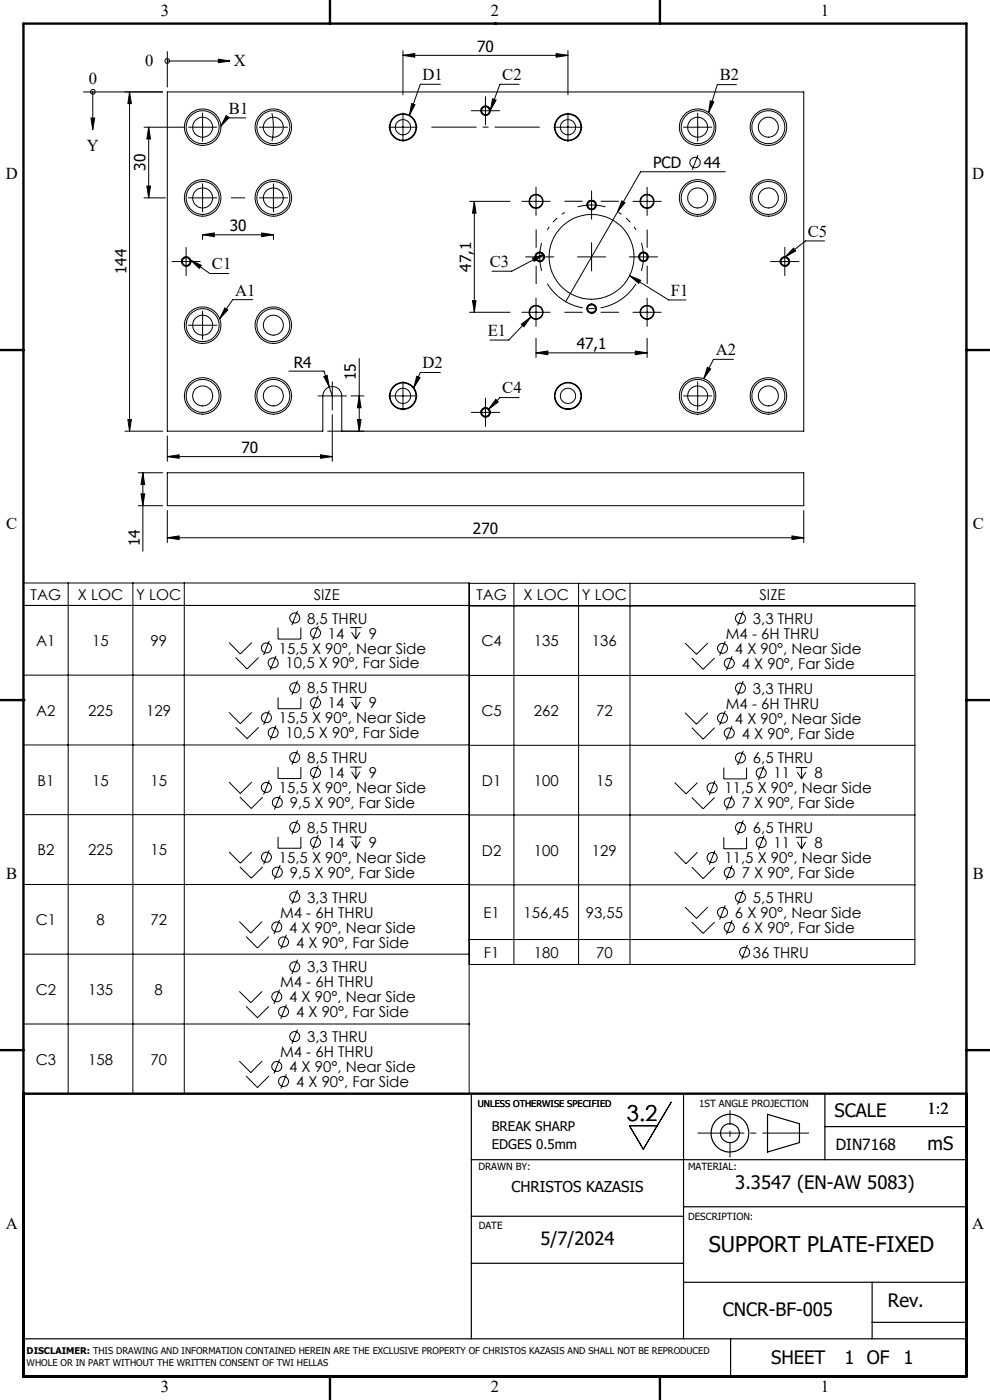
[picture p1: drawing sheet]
<svg xmlns="http://www.w3.org/2000/svg" width="210mm" height="297mm" viewBox="0 0 210 297" stroke-linecap="round" stroke-linejoin="round" font-family="sans-serif">
<g fill="none" stroke="#000" stroke-width=".21">
<path d="M17.7 19.5h16.8M19.7 19.5v5.5M27.5 19.5l.4 2.5h-.8zM27.5 19.5v72M35.5 10.9v7.6M35.5 12.9h10.8M46.3 12.6l2.5 .3-2.5 .4zM85.5 11.7l2.5-.3v.7zM85.5 10.7v9.4M85.5 11.7h35M93.4 17.9h-4.3l-2.2 6.5M110.1 17.9h-4.1l-2 5.5"/>
<path d="M118 11.4l2.5 .3-2.5 .4zM120.5 10.7v9.4M156.2 18h-4l-1.9 5.9M19.3 25h.8l-.4 2.5zM30.6 27h8.4M31.2 39.5h.7l-.4 2.5zM31.5 27v15M31.5 27l.4 2.5h-.7zM40 27h6M43 24v6M43 39v6M48 24.5l.6 .4-1.8 1.9z"/>
<path d="M52.1 25h-4l-1.3 1.8M55 27h6M57.7 24a14.2 14.2 0 0 1 0 6M58 39v6M82.5 27h6M85.5 24v6M87.3 22l.7 .2-1.1 2.2zM100 23.5h6M102 23.7a.99 .99 0 0 1 .9-1.2 .99 .99 0 0 1 1.1 1.1 .99 .99 0 0 1-1.3 .8M103 20.5v6M104.5 21l.7 .2-1.2 2.2zM113.7 39.7v6"/>
<path d="M117.5 27h6M120.5 24v6M137.3 39.7v6M145 27h6M148 24v6M148.1 32.9l-1.3 3.2M150.7 21.4l.7 .2-1.1 2.3zM153.8 36.4h-17.9l-4.9 8.6M30.6 42h4.5M36.5 55.5h6M38.5 55.7a.99 .99 0 0 1 .9-1.2 .99 .99 0 0 1 1.1 1.1 .99 .99 0 0 1-1.3 .8M39.5 52.5v6"/>
<path d="M40 42h6M40.4 55.2l4.1 2.8h4M40.4 55.2l2.3 1.1-.4 .6zM43 49.8l2.5-.4v.8zM43 49.9v.9M43 49.8h15M55 42h6M55.5 49.4l2.5 .4-2.5 .4zM58 49.9v.9M99.6 42.7h8.6M100.6 42.7v23.5M100.6 42.7l.4 2.5h-.8z"/>
<path d="M110.7 42.7h6M111.5 54.5h6M113 54.8l2.3-.8-2 1.5zM113.5 54.7a.99 .99 0 0 1 .9-1.2 .99 .99 0 0 1 1.1 1.1 .99 .99 0 0 1-1.3 .9M114.9 51.5a10.6 10.6 0 0 0 0 6M115.3 54l-6.8 3.5h-4.1M122.5 54.5h6M122.5 43.9a11.5 11.5 0 0 1 5.9 0M124.5 43.7a.99 .99 0 0 1 .9-1.2 .99 .99 0 0 1 1.1 1.1 .99 .99 0 0 1-1.3 .8M125.5 40.5v6M125.5 51.5v6M131 45l-11 19"/>
<path d="M131.9 42.6l.7 .4-1.6 2zM133.5 54.5h6M133.6 58.5l8.3 5.1h3.6M133.6 58.5l2.3 1-.4 .6zM134.3 42.7h6M135.5 54.7a1 1 0 0 1 .9-1.2 1 1 0 0 1 1.1 1 1 1 0 0 1-1.3 1M136.1 51.5a10.6 10.6 0 0 1 0 6M163.5 55.5h6M165.5 55.7a.99 .99 0 0 1 .9-1.2 .99 .99 0 0 1 1.1 1.1 .99 .99 0 0 1-1.3 .8M166.5 52.5v6M168.3 52.6l.5 .6-2.2 1.3zM174.9 51.1h-4l-4.3 3.4"/>
<path d="M40 69h6M43 66v6M47.7 65.3l.6 .5-1.7 1.8zM53.6 63.6h-4.2l-2.8 4M61.3 78.7h7.4l1.1 3.4M68.7 79.9l.7-.3 .4 2.5zM76.2 76.1v15.4M88.4 79.8l.7 .3-1.3 2.2zM93.4 79h-4.3l-1.3 3.3M99.6 66.2h8.6M100.2 63.8h.8l-.4 2.4zM110.6 68.8l2-1.5-1.5 2z"/>
<path d="M110.7 66.2h6M112.6 67.3l-4.7 4.8h-4M113.7 74.9l2.5-.4v.7zM113.7 71.8v4M113.7 74.9h23.6M113.7 63.2v6M124.5 65.8a1 1 0 0 1 .9-1.3 1 1 0 0 1 1.1 1.1 1 1 0 0 1-1.3 .9M134.3 66.2h6M134.8 74.5l2.5 .4-2.5 .3zM137.3 63.2v6M137.3 71.8v4M150 77.9l.7 .4-1.4 2z"/>
<path d="M155.6 76.2h-4.3l-2 4.1M26.5 91.5h8M27.1 89h.8l-.4 2.5zM35.5 96.9l2.5-.4v.7zM35.5 92.5v5.4M35.5 96.9h35M67.5 84h6M68 96.5l2.5 .4-2.5 .3zM69.8 82.1l.7 1.9M70.5 88v9.9M70.5 81v6M72.5 91.5v-7.5a2.01 2.01 0 0 0-2-2 2.01 2.01 0 0 0-2 2v7.5h-33v-72h135v72h-101"/>
<path d="M74.5 84h2.7M75.8 89h.8l-.4 2.5zM76.2 84l.4 2.5h-.8zM82.5 84h6M85.5 81v6M100 87.5h6M102 87.7a.99 .99 0 0 1 .9-1.2 .99 .99 0 0 1 1.1 1.1 .99 .99 0 0 1-1.3 .8M103 84.5v6M105.2 84.7l.5 .6-2 1.5zM110.1 84.3h-4.1l-2.3 2.5M145 84h6M148 81v6"/>
<path d="M29.3 107.3h5.2M29.3 100.3h5.2M29.9 104.8h.8l-.4 2.5zM30.3 100.3l.4 2.5h-.8zM30.3 100.3v16.6M35.5 100.3h135v7h-135zM35.5 114.1l2.5-.4v.8zM35.5 108.3v6.8M35.5 114.1h135M168 113.7l2.5 .4-2.5 .4zM170.5 108.3v6.8M5 123.7h94.5v108.3h-94.5z"/>
<path d="M5 128.4h94.5M14.5 123.7v108.3M28.2 123.7v108.3M39.1 123.7v108.3M48.6 136.3l2.4 2.4 2.4-2.4M50 139.5l2.4 2.4 2.5-2.4M57.1 136l-1.2 3M58.6 139.1l-1.3 3M59 133.1v2.5h4.8v-2.5M63.1 129.6l-1.2 3M67.5 132.8l-1.2 3M74.3 133.1h2.4"/>
<path d="M74.6 134.1l.9 1.5M75.5 133.1v2.5M76.4 134.1l-.9 1.5M99.5 123.8h94.6v80.8h-94.6M99.5 128.5h94.6M109 123.8v80.8M122.7 123.8v80.8M133.6 123.8v80.8M145.3 136.4l2.4 2.4 2.4-2.4M146.8 139.6l2.4 2.4 2.4-2.4M153.8 136l-1.2 3.1M155.3 139.2l-1.2 3"/>
<path d="M157.7 129.7l-1.2 3M5 143.2h94.5M5 158h94.5M48.6 151.1l2.4 2.4 2.4-2.4M50 154.3l2.4 2.4 2.5-2.4M57.1 150.7l-1.2 3.1M58.6 153.9l-1.3 3M59 148v2.4h4.8v-2.4M63.1 144.4l-1.2 3M63.1 159.2l-1.2 3M67.5 147.6l-1.2 3M74.3 148h2.4"/>
<path d="M74.6 148.9l.9 1.5M75.5 148v2.4M76.4 148.9l-.9 1.5M99.5 143.3h94.6M99.5 158.1h94.6M145.3 151.2l2.4 2.4 2.4-2.4M146.8 154.4l2.4 2.4 2.4-2.4M153.8 150.8l-1.2 3M155.3 154l-1.2 3M157.7 144.5l-1.2 3M157.7 159.3l-1.2 3M5 172.8h94.5"/>
<path d="M48.6 165.9l2.4 2.4 2.4-2.4M50.9 169.1l2.4 2.4 2.4-2.4M57.1 165.6l-1.2 3M59 162.7v2.5h4.8v-2.5M59 177.5v2.4h4.8v-2.4M59.4 168.7l-1.2 3M63.1 174l-1.2 3M67.5 162.4l-1.2 3M67.5 177.2l-1.2 3M74.3 162.7h2.4M74.3 177.5h2.4M74.6 163.7l.9 1.5"/>
<path d="M74.6 178.5l.9 1.4M75.5 162.7v2.5M75.5 177.5v2.4M76.4 163.7l-.9 1.5M76.4 178.5l-.9 1.4M99.5 172.9h94.6M143.1 166l2.4 2.4 2.5-2.4M146.8 169.2l2.4 2.4 2.4-2.4M151.7 165.6l-1.2 3.1M153.5 162.8v2.4h4.9v-2.4M153.5 177.6v2.5h4.9v-2.5M155.3 168.8l-1.2 3"/>
<path d="M157.7 174.1l-1.2 3M162.1 162.5l-1.2 3M162.1 177.2l-1.2 3.1M168.8 162.8h2.4M168.8 177.6h2.4M169.1 163.8l.9 1.4M169.1 178.6l.9 1.5M170 162.8v2.4M170 177.6v2.5M170.9 163.8l-.9 1.4M170.9 178.6l-.9 1.5M5 187.6h94.5"/>
<path d="M48.6 180.7l2.4 2.4 2.4-2.4M50.8 195.5l2.4 2.4 2.4-2.4M50.9 183.9l2.4 2.4 2.4-2.4M52.2 198.7l2.4 2.4 2.4-2.4M57.1 180.3l-1.2 3.1M59.3 195.2l-1.2 3M59.4 183.5l-1.2 3M60.7 198.3l-1.2 3M63.1 188.8l-1.2 3M99.5 187.7h94.6M99.5 199.3h94.6M143.1 180.8l2.4 2.4 2.5-2.4"/>
<path d="M145.3 192.4l2.4 2.4 2.4-2.4M146.8 184l2.4 2.4 2.4-2.4M146.8 195.6l2.4 2.4 2.4-2.4M151.7 180.4l-1.2 3M153.8 192l-1.2 3.1M155.3 183.6l-1.2 3M155.3 195.2l-1.2 3.1M157.7 188.9l-1.2 3M5 202.4h94.5M5 217.2h94.5M50.8 210.3l2.4 2.4 2.4-2.4M52.2 213.5l2.4 2.4 2.4-2.4"/>
<path d="M59.3 209.9l-1.2 3.1M60.7 213.1l-1.2 3M63.1 203.6l-1.2 3M63.1 218.4l-1.2 3M158.5 200.5l-1.2 3M50.8 225.1l2.4 2.4 2.4-2.4M52.2 228.3l2.4 2.4 2.4-2.4M59.3 224.8l-1.2 2.9M60.7 227.9l-1.2 3M142.4 233.8l-5.9 10-3-5h5.9"/>
<circle cx="19.7" cy="19.5" r=".5"/>
<circle cx="35.5" cy="12.9" r=".5"/>
<circle cx="43" cy="27" r="3.5"/>
<circle cx="43" cy="27" r="2.12"/>
<circle cx="43" cy="27" r="3.9"/>
<circle cx="58" cy="27" r="3.9"/>
<circle cx="58" cy="27" r="3.5"/>
<circle cx="58" cy="27" r="2.11"/>
<circle cx="85.5" cy="27" r="1.63"/>
<circle cx="85.5" cy="27" r="2.75"/>
<circle cx="85.5" cy="27" r="2.89"/>
<circle cx="103" cy="23.5" r=".99"/>
<circle cx="103" cy="23.5" r=".82"/>
<circle cx="120.5" cy="27" r="1.63"/>
<circle cx="120.5" cy="27" r="2.74"/>
<circle cx="120.5" cy="27" r="2.88"/>
<circle cx="147.4" cy="34.5" r="1.11"/>
<circle cx="148" cy="27" r="3.9"/>
<circle cx="148" cy="27" r="3.5"/>
<circle cx="148" cy="27" r="2.11"/>
<circle cx="163" cy="27" r="3.5"/>
<circle cx="163" cy="27" r="2.11"/>
<circle cx="163" cy="27" r="3.9"/>
<circle cx="39.5" cy="55.5" r=".99"/>
<circle cx="39.5" cy="55.5" r=".82"/>
<circle cx="43" cy="42" r="3.5"/>
<circle cx="43" cy="42" r="2.14"/>
<circle cx="43" cy="42" r="3.9"/>
<circle cx="58" cy="42" r="3.9"/>
<circle cx="58" cy="42" r="2.13"/>
<circle cx="58" cy="42" r="3.5"/>
<circle cx="113.7" cy="42.7" r="1.49"/>
<circle cx="113.7" cy="42.7" r="1.37"/>
<circle cx="114.5" cy="54.5" r="1.01"/>
<circle cx="114.5" cy="54.5" r=".83"/>
<circle cx="125.5" cy="43.5" r=".99"/>
<circle cx="125.5" cy="43.5" r=".84"/>
<circle cx="125.5" cy="54.5" r="9"/>
<circle cx="136.5" cy="54.5" r=".83"/>
<circle cx="136.5" cy="54.5" r="1.01"/>
<circle cx="137.3" cy="42.7" r="1.37"/>
<circle cx="137.3" cy="42.7" r="1.5"/>
<circle cx="148" cy="42" r="3.9"/>
<circle cx="148" cy="42" r="2.13"/>
<circle cx="148" cy="42" r="3.5"/>
<circle cx="163" cy="42" r="2.13"/>
<circle cx="163" cy="42" r="3.5"/>
<circle cx="163" cy="42" r="3.9"/>
<circle cx="166.5" cy="55.5" r=".99"/>
<circle cx="166.5" cy="55.5" r=".82"/>
<circle cx="43" cy="69" r="2.13"/>
<circle cx="43" cy="69" r="3.5"/>
<circle cx="43" cy="69" r="3.9"/>
<circle cx="58" cy="69" r="3.9"/>
<circle cx="58" cy="69" r="2.12"/>
<circle cx="58" cy="69" r="3.5"/>
<circle cx="113.7" cy="66.3" r="1.49"/>
<circle cx="113.7" cy="66.3" r="1.38"/>
<circle cx="125.5" cy="65.5" r="1.01"/>
<circle cx="125.5" cy="65.5" r=".84"/>
<circle cx="137.3" cy="66.3" r="1.38"/>
<circle cx="137.3" cy="66.3" r="1.5"/>
<circle cx="43" cy="84" r="2.13"/>
<circle cx="43" cy="84" r="3.5"/>
<circle cx="43" cy="84" r="3.9"/>
<circle cx="58" cy="84" r="3.9"/>
<circle cx="58" cy="84" r="2.12"/>
<circle cx="58" cy="84" r="3.5"/>
<circle cx="85.5" cy="84" r="1.63"/>
<circle cx="85.5" cy="84" r="2.75"/>
<circle cx="85.5" cy="84" r="2.88"/>
<circle cx="103" cy="87.5" r=".99"/>
<circle cx="103" cy="87.5" r=".82"/>
<circle cx="120.5" cy="84" r="1.63"/>
<circle cx="120.5" cy="84" r="2.74"/>
<circle cx="120.5" cy="84" r="2.87"/>
<circle cx="148" cy="84" r="3.9"/>
<circle cx="148" cy="84" r="2.12"/>
<circle cx="148" cy="84" r="3.5"/>
<circle cx="163" cy="84" r="2.12"/>
<circle cx="163" cy="84" r="3.5"/>
<circle cx="163" cy="84" r="3.9"/>
<circle cx="56.5" cy="137.4" r="1.06"/>
<circle cx="62.5" cy="131.1" r="1.06"/>
<circle cx="66.9" cy="134.3" r="1.06"/>
<circle cx="153.2" cy="137.5" r="1.06"/>
<circle cx="157.1" cy="131.2" r="1.06"/>
<circle cx="56.5" cy="152.3" r="1.06"/>
<circle cx="58" cy="155.4" r="1.06"/>
<circle cx="58" cy="140.6" r="1.06"/>
<circle cx="62.5" cy="145.9" r="1.06"/>
<circle cx="66.9" cy="149.1" r="1.06"/>
<circle cx="153.2" cy="152.3" r="1.06"/>
<circle cx="154.7" cy="155.5" r="1.06"/>
<circle cx="154.7" cy="140.7" r="1.06"/>
<circle cx="157.1" cy="146" r="1.06"/>
<circle cx="56.5" cy="167" r="1.06"/>
<circle cx="58.8" cy="170.2" r="1.06"/>
<circle cx="62.5" cy="160.7" r="1.06"/>
<circle cx="62.5" cy="175.5" r="1.06"/>
<circle cx="66.9" cy="163.9" r="1.06"/>
<circle cx="66.9" cy="178.7" r="1.06"/>
<circle cx="151.1" cy="167.1" r="1.06"/>
<circle cx="154.7" cy="170.3" r="1.06"/>
<circle cx="157.1" cy="160.8" r="1.06"/>
<circle cx="157.1" cy="175.6" r="1.06"/>
<circle cx="161.5" cy="178.7" r="1.06"/>
<circle cx="161.5" cy="164" r="1.06"/>
<circle cx="56.5" cy="181.9" r="1.06"/>
<circle cx="58.7" cy="196.6" r="1.06"/>
<circle cx="58.8" cy="185" r="1.06"/>
<circle cx="60.1" cy="199.8" r="1.06"/>
<circle cx="62.5" cy="190.3" r="1.06"/>
<circle cx="151.1" cy="181.9" r="1.06"/>
<circle cx="153.2" cy="193.6" r="1.06"/>
<circle cx="154.7" cy="196.7" r="1.06"/>
<circle cx="154.7" cy="185.1" r="1.06"/>
<circle cx="157.1" cy="190.4" r="1.06"/>
<circle cx="58.7" cy="211.5" r="1.06"/>
<circle cx="60.1" cy="214.6" r="1.06"/>
<circle cx="62.5" cy="219.9" r="1.06"/>
<circle cx="62.5" cy="205.1" r="1.06"/>
<circle cx="157.9" cy="202" r="1.06"/>
<circle cx="58.7" cy="226.2" r="1.06"/>
<circle cx="60.1" cy="229.4" r="1.06"/>
</g>
<g fill="none" stroke="#000" stroke-width=".25">
<path d="M100 232v52M145 232v52M162.8 236.4l6.8 2v4l-6.8 2zM175 232v14M175 239h30M100 246h105M100 258h45M145 256h60M100 268h45M145 272h60M185 272v12M5 284h200"/>
<path d="M155 284v8M185 280.5h20"/>
<circle cx="154.8" cy="240.4" r="4"/>
<circle cx="154.8" cy="240.4" r="2"/>
</g>
<path d="M119.8 45.1a11 11 0 0 0-3.7 3.7M134.9 48.8a11 11 0 0 0-3.7-3.7" fill="none" stroke="#000" stroke-width=".21" stroke-dasharray="15.2 1.3 1.3 1.3" stroke-dashoffset="14.5" stroke-linecap="butt"/>
<path d="M116.1 60.2a11 11 0 0 0 18.8 0" fill="none" stroke="#000" stroke-width=".21" stroke-dasharray="15.2 1.3 1.3 1.3" stroke-dashoffset="5.9" stroke-linecap="butt"/>
<path d="M148 240.4h23.6" fill="none" stroke="#000" stroke-width=".21" stroke-dasharray="15.2 1.3 1.3 1.3" stroke-dashoffset="5.3" stroke-linecap="butt"/>
<path d="M154.9 235.5v10" fill="none" stroke="#000" stroke-width=".21" stroke-dasharray="15.2 1.3 1.3 1.3" stroke-dashoffset="12.1" stroke-linecap="butt"/>
<path d="M49 42h3" fill="none" stroke="#000" stroke-width=".21" stroke-dasharray="15.2 1.3 1.3 1.3" stroke-linecap="butt"/>
<path d="M91.5 27h23" fill="none" stroke="#000" stroke-width=".21" stroke-dasharray="15.2 1.3 1.3 1.3" stroke-dashoffset="5.6" stroke-linecap="butt"/>
<path d="M119.7 42.7h11.6M113.7 60.2v-11.5M119.7 66.2h11.6M137.3 60.2v-11.5" fill="none" stroke="#000" stroke-width=".21" stroke-dasharray="15.2 1.3 1.3 1.3" stroke-dashoffset="11.4" stroke-linecap="butt"/>
<g fill="none" stroke="#000" stroke-width=".5">
<path d="M5 5h200v287h-200zM70 0v5M105 5h.1M140 0v5M0 74.3h5M205 74.3h5M0 148.5h5M5 148.5h.1M205 148.5h5M0 222.8h5M5 232h200M205 222.8h5"/>
<path d="M70 292v5M105 292h.1M140 292v5M190 292h.1"/>
</g>
<g fill="#000">
<path d="M85.5 11.7l2.5-.3v.7zM118 11.4l2.5 .3-2.5 .4z"/>
<path d="M31.5 27l.4 2.5h-.7zM31.2 39.5h.7l-.4 2.5z"/>
<path d="M43 49.8l2.5-.4v.8zM55.5 49.4l2.5 .4-2.5 .4z"/>
<path d="M131.9 42.6l-.9 2.4 1.6-2zM68.7 79.9l1.1 2.2-.4-2.5z"/>
<path d="M47.7 65.3l.6 .5-1.7 1.8zM48 24.5l.6 .4-1.8 1.9zM40.4 55.2l2.3 1.1-.4 .6zM87.3 22l.7 .2-1.1 2.2zM105.2 84.7l.5 .6-2 1.5zM104.5 21l.7 .2-1.2 2.2zM110.6 68.8l2-1.5-1.5 2zM113 54.8l2.3-.8-2 1.5zM133.6 58.5l2.3 1-.4 .6zM150 77.9l.7 .4-1.4 2zM150.7 21.4l.7 .2-1.1 2.3zM168.3 52.6l.5 .6-2.2 1.3zM88.4 79.8l.7 .3-1.3 2.2zM46.3 12.6l2.5 .3-2.5 .4zM19.3 25h.8l-.4 2.5z"/>
<path d="M100.2 63.8h.8l-.4 2.4zM100.6 42.7l.4 2.5h-.8z"/>
<path d="M113.7 74.9l2.5-.4v.7zM134.8 74.5l2.5 .4-2.5 .3z"/>
<path d="M27.1 89h.8l-.4 2.5zM27.5 19.5l.4 2.5h-.8z"/>
<path d="M35.5 96.9l2.5-.4v.7zM68 96.5l2.5 .4-2.5 .3z"/>
<path d="M76.2 84l.4 2.5h-.8zM75.8 89h.8l-.4 2.5z"/>
<path d="M29.9 104.8h.8l-.4 2.5zM30.3 100.3l.4 2.5h-.8z"/>
<path d="M35.5 114.1l2.5-.4v.8zM168 113.7l2.5 .4-2.5 .4z"/>
</g>
<text font-size="4.7" x="133" y="237.8">3.2</text>
<text font-size="4.6" x="150.4" y="265.6">SUPPORT PLATE-FIXED</text>
<g font-size="3.9">
<text x="177" y="236.9">SCALE</text>
<text x="196.7" y="243.9">mS</text>
<text x="156" y="252.2">3.3547 (EN-AW 5083)</text>
<text x="114.7" y="264.1">5/7/2024</text>
<text x="153.3" y="279.2">CNCR-BF-005</text>
<text x="188.3" y="277.3">Rev.</text>
<text x="163.6" y="289.3">SHEET</text>
<text x="179.1" y="289.3">1 OF</text>
<text x="191.7" y="289.3">1</text>
</g>
<g font-size="3.5">
<text x="34.1" y="3.4">3</text>
<text x="104.1" y="3.4">2</text>
<text x="174.1" y="3.4">1</text>
<text x="18.8" y="17.8">0</text>
<text x="30.8" y="14">0</text>
<text x="49.6" y="14">X</text>
<text x="89.6" y="17">D1</text>
<text x="106.5" y="17">C2</text>
<text x="152.7" y="17">B2</text>
<text x="48.6" y="24.1">B1</text>
<text x="18.4" y="32">Y</text>
<text x="1.2" y="38">D</text>
<text x="206.2" y="38">D</text>
<text x="171.4" y="50.2">C5</text>
<text x="45" y="57.2">C1</text>
<text x="103.9" y="56.7">C3</text>
<text x="49.9" y="62.7">A1</text>
<text x="142.3" y="62.8">F1</text>
<text x="103.5" y="71.3">E1</text>
<text x="151.8" y="75.3">A2</text>
<text x="89.6" y="78.1">D2</text>
<text x="106.5" y="83.5">C4</text>
<text x="1.3" y="112.2">C</text>
<text x="206.3" y="112.2">C</text>
<text x="1.3" y="186.5">B</text>
<text x="206.3" y="186.5">B</text>
<text x="196.7" y="236.4">1:2</text>
<text x="1.2" y="260.7">A</text>
<text x="206.2" y="260.7">A</text>
<text x="34.1" y="295.4">3</text>
<text x="104.1" y="295.4">2</text>
<text x="174.1" y="295.4">1</text>
</g>
<g font-size="3.3">
<text x="101.2" y="11">70</text>
<text x="138.5" y="35.7">PCD</text>
<text x="149.3" y="35.7">44</text>
<text x="30.9" y="36.3" transform="rotate(-90 30.9 36.3)">30</text>
<text x="48.7" y="49.1">30</text>
<text x="26.8" y="58.1" transform="rotate(-90 26.8 58.1)">144</text>
<text x="99.9" y="57.6" transform="rotate(-90 99.9 57.6)">47,1</text>
<text x="122.3" y="74.1">47,1</text>
<text x="62.3" y="78">R4</text>
<text x="75.5" y="80.6" transform="rotate(-90 75.5 80.6)">15</text>
<text x="51.2" y="96.1">70</text>
<text x="100.3" y="113.4">270</text>
<text x="29.6" y="115.9" transform="rotate(-90 29.6 115.9)">14</text>
<text x="177.3" y="243.9">DIN7168</text>
</g>
<g font-size="3.2">
<text x="6.5" y="127.2">TAG</text>
<text x="16.5" y="127.2">X LOC</text>
<text x="28.9" y="127.2">Y LOC</text>
<text x="66.6" y="127.2">SIZE</text>
<text x="101" y="127.3">TAG</text>
<text x="111.1" y="127.3">X LOC</text>
<text x="123.4" y="127.3">Y LOC</text>
<text x="161.1" y="127.3">SIZE</text>
<text x="7.7" y="137.1">A1</text>
<text x="19.6" y="137.1">15</text>
<text x="31.9" y="137.1">99</text>
<text x="65.2" y="132.3">8,5 THRU</text>
<text x="69.6" y="135.5">14</text>
<text x="78.2" y="135.5">9</text>
<text x="102.1" y="137.1">C4</text>
<text x="113.2" y="137.1">135</text>
<text x="125.6" y="137.1">136</text>
<text x="154" y="135.5">M4 - 6H THRU</text>
<text x="159.7" y="132.4">3,3 THRU</text>
<text x="59.2" y="138.6">15,5 X 90°, Near Side</text>
<text x="60.6" y="141.8">10,5 X 90°, Far Side</text>
<text x="155.9" y="138.7">4 X 90°, Near Side</text>
<text x="157.3" y="141.9">4 X 90°, Far Side</text>
<text x="65.2" y="147.1">8,5 THRU</text>
<text x="159.7" y="147.2">3,3 THRU</text>
<text x="7.7" y="151.9">A2</text>
<text x="18.7" y="151.9">225</text>
<text x="31" y="151.9">129</text>
<text x="59.2" y="153.4">15,5 X 90°, Near Side</text>
<text x="69.6" y="150.3">14</text>
<text x="78.2" y="150.3">9</text>
<text x="102.1" y="151.9">C5</text>
<text x="113.2" y="151.9">262</text>
<text x="126.4" y="151.9">72</text>
<text x="154" y="150.3">M4 - 6H THRU</text>
<text x="155.9" y="153.5">4 X 90°, Near Side</text>
<text x="60.6" y="156.6">10,5 X 90°, Far Side</text>
<text x="65.2" y="161.9">8,5 THRU</text>
<text x="157.3" y="156.7">4 X 90°, Far Side</text>
<text x="159.7" y="162">6,5 THRU</text>
<text x="7.9" y="166.6">B1</text>
<text x="19.6" y="166.6">15</text>
<text x="31.9" y="166.6">15</text>
<text x="69.6" y="165.1">14</text>
<text x="78.2" y="165.1">9</text>
<text x="102.2" y="166.7">D1</text>
<text x="113.2" y="166.7">100</text>
<text x="126.4" y="166.7">15</text>
<text x="164.1" y="165.1">11</text>
<text x="172.8" y="165.1">8</text>
<text x="59.2" y="168.2">15,5 X 90°, Near Side</text>
<text x="61.5" y="171.4">9,5 X 90°, Far Side</text>
<text x="153.7" y="168.3">11,5 X 90°, Near Side</text>
<text x="157.3" y="171.5">7 X 90°, Far Side</text>
<text x="65.2" y="176.7">8,5 THRU</text>
<text x="69.6" y="179.9">14</text>
<text x="78.2" y="179.9">9</text>
<text x="159.7" y="176.8">6,5 THRU</text>
<text x="164.1" y="179.9">11</text>
<text x="172.8" y="179.9">8</text>
<text x="7.9" y="181.4">B2</text>
<text x="18.7" y="181.4">225</text>
<text x="31.9" y="181.4">15</text>
<text x="59.2" y="183">15,5 X 90°, Near Side</text>
<text x="102.2" y="181.5">D2</text>
<text x="113.2" y="181.5">100</text>
<text x="125.6" y="181.5">129</text>
<text x="153.7" y="183.1">11,5 X 90°, Near Side</text>
<text x="61.5" y="186.2">9,5 X 90°, Far Side</text>
<text x="65.2" y="191.5">3,3 THRU</text>
<text x="157.3" y="186.3">7 X 90°, Far Side</text>
<text x="159.7" y="191.6">5,5 THRU</text>
<text x="7.6" y="196.2">C1</text>
<text x="20.5" y="196.2">8</text>
<text x="31.9" y="196.2">72</text>
<text x="59.4" y="194.7">M4 - 6H THRU</text>
<text x="61.4" y="197.8">4 X 90°, Near Side</text>
<text x="102.5" y="194.7">E1</text>
<text x="111" y="194.7">156,45</text>
<text x="124.2" y="194.7">93,55</text>
<text x="155.9" y="194.7">6 X 90°, Near Side</text>
<text x="157.3" y="197.9">6 X 90°, Far Side</text>
<text x="62.8" y="201">4 X 90°, Far Side</text>
<text x="102.6" y="203.2">F1</text>
<text x="113.2" y="203.2">180</text>
<text x="126.4" y="203.2">70</text>
<text x="159.7" y="203.2">36 THRU</text>
<text x="59.4" y="209.5">M4 - 6H THRU</text>
<text x="65.2" y="206.3">3,3 THRU</text>
<text x="7.6" y="211">C2</text>
<text x="18.7" y="211">135</text>
<text x="32.8" y="211">8</text>
<text x="61.4" y="212.6">4 X 90°, Near Side</text>
<text x="62.8" y="215.8">4 X 90°, Far Side</text>
<text x="65.2" y="221.1">3,3 THRU</text>
<text x="7.6" y="225.8">C3</text>
<text x="18.7" y="225.8">158</text>
<text x="31.9" y="225.8">70</text>
<text x="59.4" y="224.3">M4 - 6H THRU</text>
<text x="61.4" y="227.4">4 X 90°, Near Side</text>
<text x="62.8" y="230.6">4 X 90°, Far Side</text>
<text x="108.5" y="252.9">CHRISTOS KAZASIS</text>
</g>
<g font-size="2.8">
<text x="104.3" y="239.9">BREAK SHARP</text>
<text x="104.3" y="243.7">EDGES 0.5mm</text>
</g>
<g font-size="2.1">
<text x="148.3" y="234.9">1ST ANGLE PROJECTION</text>
<text x="101.5" y="248.3">DRAWN BY:</text>
<text x="145.9" y="248.3">MATERIAL:</text>
<text x="101.5" y="260.7">DATE</text>
<text x="145.9" y="258.7">DESCRIPTION:</text>
</g>
<g font-size="2">
<text x="101.4" y="234.9">UNLESS OTHERWISE SPECIFIED</text>
<text x="5.7" y="287.3">DISCLAIMER: THIS DRAWING AND INFORMATION CONTAINED HEREIN ARE THE EXCLUSIVE PROPERTY OF CHRISTOS KAZASIS AND SHALL NOT BE REPRODUCED</text>
<text x="5.7" y="289.8">WHOLE OR IN PART WITHOUT THE WRITTEN CONSENT OF TWI HELLAS</text>
</g>
</svg>
